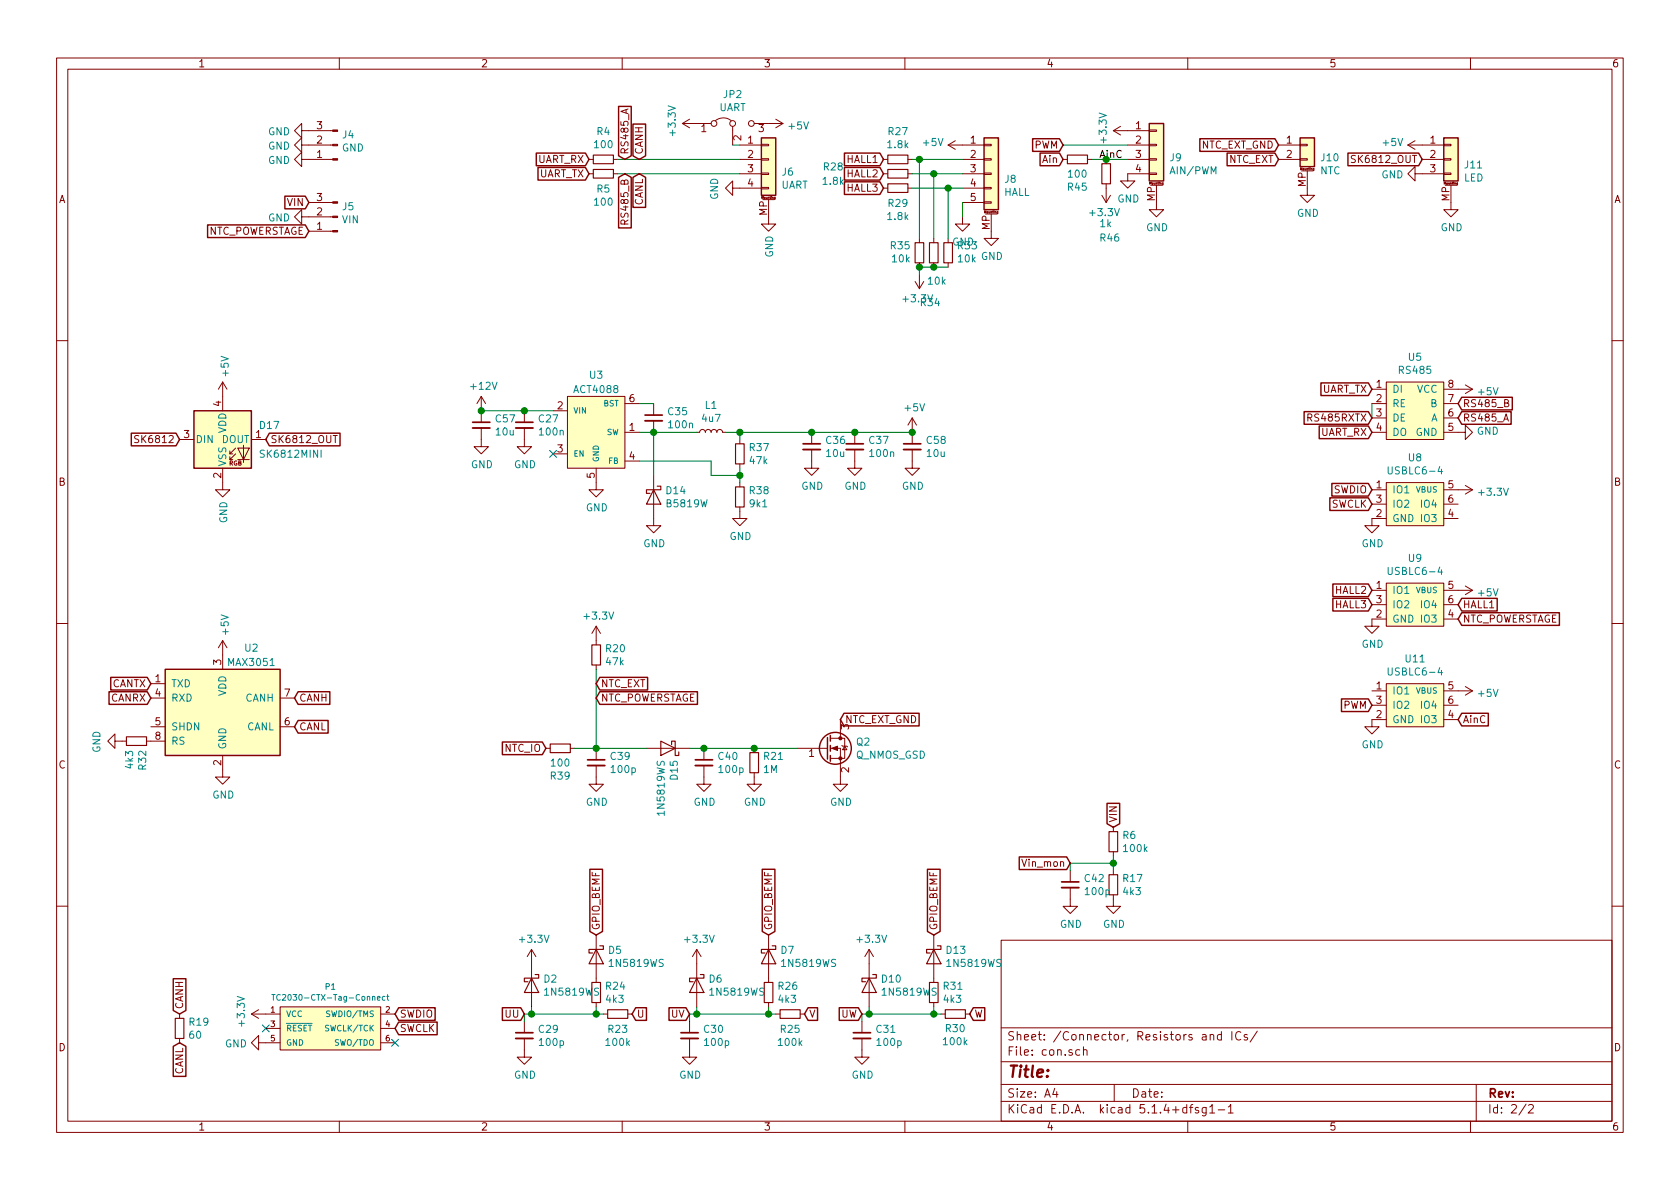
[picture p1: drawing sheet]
<svg xmlns="http://www.w3.org/2000/svg" width="297mm" height="210mm" viewBox="0 0 297 210" stroke-linecap="round" stroke-linejoin="round" font-family="sans-serif">
<g fill="none" stroke="#840000" stroke-width=".18">
<path d="M10 10.3h277v189.9h-277zM12 12.2h273v186.1h-273zM60 10.3v1.9M110 10.3v1.9M160 10.3v1.9M210 10.3v1.9M260 10.3v1.9M53.3 28.2v-1.3l-1.2 1.3 1.2 1.3v-1.3h5.5M53.3 25.6v-1.2l-1.2 1.2 1.2 1.3v-1.3h5.5M53.3 23.1v-1.3l-1.2 1.3 1.2 1.3v-1.3h5.5M53.3 38.3v-1.2l-1.2 1.2 1.2 1.3v-1.3h5.5M54.6 35.8h4.2"/>
<path d="M104.1 28.2h.8M104.1 30.7h.8M108.5 28.2h.7M108.5 30.7h.7M120.6 21.8l1.3 .8M120.6 21.8h5.1M121.9 21.1l-1.3 .7M126.5 21.3a2.26 2.26 0 0 1 2.8 0M129.5 33.3v-1.3l-1.2 1.3 1.2 1.2v-1.2h5.1M129.5 22.3v3.3M130.8 25.6h3.8M130.8 28.2h3.8"/>
<path d="M130.8 30.7h3.8M133.3 21.8h5.1M134.6 33.1h1.3v.3h-1.3zM134.6 30.6h1.3v.3h-1.3zM134.6 25.5h1.3v.3h-1.3zM134.6 28.1h1.3v.2h-1.3zM134.9 35.3h2M135.9 35.3v4.3h1.3l-1.3 1.3-1.3-1.3h1.3M137.1 35.1l-.2-.1 .1-.1h.1v.3h-.2M137.2 21.1l1.2 .7M138.4 21.8l-1.2 .8M156.2 28.2h.8"/>
<path d="M156.2 30.7h.8M156.2 33.3h.8M160.5 28.2h.8M160.5 30.7h.8M160.5 33.3h.8M167.6 25.6l1.3 .8M167.6 25.6h6.4M168.9 24.9l-1.3 .7M170.2 38.3v1.3h1.2l-1.2 1.3-1.3-1.3h1.3M170.2 28.2h3.8M170.2 30.7h3.8M170.2 33.3h3.8"/>
<path d="M170.2 35.8h3.8M174 35.7h1.3v.2h-1.3zM174 33.1h1.3v.3h-1.3zM174 28.1h1.3v.2h-1.3zM174 25.5h1.3v.3h-1.3zM174 30.6h1.3v.3h-1.3zM174.2 37.8h2.1M175.3 37.8v4.4h1.2l-1.2 1.2-1.3-1.2h1.3M176.4 37.4v.4h-.1M176.4 37.4l-.1 .1v.1l.1 .1M188 28.2h.7M192.3 28.2h.7"/>
<path d="M194.8 34.5l.8 1.3M195.6 28.2v.8M195.6 32.5v3.3M196.3 34.5l-.7 1.3M196.8 23.1l1.3 .8M196.8 23.1h6.4M198.1 22.3l-1.3 .8M199.4 25.6h3.8M199.4 28.2h3.8M203.2 30.6h1.3v.3h-1.3zM203.2 28.1h1.3v.2h-1.3zM203.2 23h1.3v.2h-1.3z"/>
<path d="M203.2 25.5h1.3v.3h-1.3zM203.2 30.7h-3.8v1.3h1.3l-1.3 1.3-1.3-1.3h1.3M203.5 32.8h2M204.5 32.8v4.3h1.2l-1.2 1.2-1.3-1.2h1.3M205.6 32.3v.4h-.1M205.6 32.4h-.1v.2h.1M226.1 25.6h3.8M226.1 28.2h3.8M229.9 28.1h1.2v.2h-1.2zM229.9 25.5h1.2v.3h-1.2zM230.1 30.2h2.1M231.1 30.2v4.3h1.3l-1.3 1.3-1.2-1.3h1.2"/>
<path d="M232.3 30h-.2l.1-.2h.1v.3l-.1 .1M239.6 27.6l-.4-.1-.2 .1v.4l.5 .2 .1 .3-.2 .2h-.5M248.9 25.6h6.4M248.9 25.6l1.3 .8M250.2 30.7v-1.2l-1.3 1.2 1.3 1.3v-1.3h5.1M250.2 24.9l-1.3 .7M251.5 28.2h3.8M255.3 30.6h1.2v.3h-1.2zM255.3 25.5h1.2v.3h-1.2zM255.3 28.1h1.2v.2h-1.2zM255.5 32.8h2.1M256.5 32.8v4.3h1.3l-1.3 1.2-1.2-1.2h1.2"/>
<path d="M257.7 32.3v.4h-.1M257.7 32.4h-.2l.1 .2h.1M54.6 40.9h4.2M161.8 49.8l.8 1.2M162.6 42.2v.7M162.6 46.5v.7M162.6 48.5v2.5M163.3 49.8l-.7 1.2M165.1 42.2v.7M165.1 46.5v.7M167.6 42.2v.7M167.6 46.5v.7"/>
<path d="M10 60.2h2M24.5 77.1l-.5-.1-.1 .1v.4l.5 .2 .1 .3-.2 .3-.5-.1M31.7 77.7h2.6M39.4 67.6l-.8 1.2M39.4 67.6v5M39.4 67.6l.7 1.2M41.7 79.2l-1.1 1.1v-.5M42 79.2h2.1l-1 2.1zM43.1 78.7v3.1M44.4 77.7h2.6M58.9 77h.7M85.1 75.7v3.3h1.3l-1.3 1.3-1.3-1.3h1.3"/>
<path d="M85.1 70.1l-.8 1.3M85.1 70.1v4.6M85.1 70.1l.8 1.3M92.7 75.7v3.3h1.3l-1.3 1.3-1.3-1.3h1.3M92.7 72.6v2.1M97.8 72.6h2.5M100.3 70.1h10.2v12.7h-10.2zM110.5 76.4h2.5M110.5 71.4h2.5M115.6 71.4v2M115.6 74.4v2M123.2 76.4h.5l.1-.3 .3-.2 .4 .2 .2 .3 .1-.3 .3-.2 .5 .2 .1 .3 .2-.3 .2-.2 .5 .2 .1 .3 .2-.3 .3-.2 .4 .2 .2 .3h.5"/>
<path d="M130.8 77.7v.8M143.5 79.5v3.3h1.3l-1.3 1.3-1.3-1.3h1.3M143.5 76.4v2.1M151.1 79.5v3.3h1.3l-1.3 1.3-1.2-1.3h1.2M151.1 76.4v2.1M161.3 79.5v3.3h1.3l-1.3 1.3-1.3-1.3h1.3M161.3 73.9l-.8 1.3M161.3 73.9v4.6M161.3 73.9l.8 1.3M242.6 68.8h2.5M242.6 76.4h2.5M242.6 71.4h2.5"/>
<path d="M242.6 73.9h2.5M245.1 67.6h10.2v10.1h-10.2zM255.3 76.4h3.8v-1.2l1.2 1.2-1.2 1.3v-1.3M255.3 68.8h5M255.3 71.4h2.5M255.3 73.9h2.5M259.1 68.1l1.2 .7M260.3 68.8l-1.2 .8M266 71.3l.6-.1 .1-.2-.1-.2-.6-.1v1.2h.5l.3-.2v-.2l-.3-.2M285 60.2h2M39.4 82.8v3.8h1.2l-1.2 1.3-1.3-1.3h1.3M40.6 80.3h.5"/>
<path d="M41.7 80.3l-1.1 1v-.5M42 81.3h2.1M97.8 80.3h2.5M105.4 82.8v3.8h1.3l-1.3 1.3-1.3-1.3h1.3M110.5 81.5h2.5M115.6 84.1v8.9h1.2l-1.2 1.2-1.3-1.2h1.3M130.8 89.7v2h1.3l-1.3 1.3-1.3-1.3h1.3M130.8 82v.8M130.8 85.3v.8M242.6 86.6h2.5M242.6 89.1h2.5M245.1 85.3h10.2v7.7h-10.2z"/>
<path d="M245.1 91.7h-2.5v1.3h1.2l-1.2 1.2-1.3-1.2h1.3M255.3 86.6h5M255.3 91.7h2.5M255.3 89.1h2.5M259.1 85.8l1.2 .8M260.3 86.6l-1.2 .8M10 110.3h2M39.4 113.3v5.1M39.4 113.3l-.8 1.2M39.4 113.3l.7 1.2M105.4 110.7l-.8 1.3M105.4 110.7v3.3"/>
<path d="M105.4 117.6v.8M105.4 110.7l.8 1.3M242.6 104.4h2.5M242.6 106.9h2.5M245.1 103.1h10.2v7.6h-10.2zM245.1 109.5h-2.5v1.2h1.2l-1.2 1.3-1.3-1.3h1.3M255.3 104.4h5M255.3 109.5h2.5M255.3 106.9h2.5M259.1 103.6l1.2 .8M260.3 104.4l-1.2 .8M285 110.3h2"/>
<path d="M20.3 131.1v-1.3l-1.3 1.3 1.3 1.2v-1.2h2.1M25.9 131.1h3.3M26.7 120.9h2.5M26.7 123.4h2.5M26.7 128.5h2.5M39.4 133.6v3.8h1.2l-1.2 1.3-1.3-1.3h1.3M49.5 123.4h2.6M49.5 128.5h2.6M96.5 132.3h.8M100.8 132.3h.8M105.4 135.4v3.3h1.3l-1.3 1.2-1.3-1.2h1.3M105.4 132.3v2.1"/>
<path d="M114.3 132.3h7.6M124.5 135.4v3.3h1.2l-1.2 1.2-1.3-1.2h1.3M124.5 132.3v2.1M133.3 136.6v2.1h1.3l-1.3 1.2-1.2-1.2h1.2M133.3 132.3v.8M141 132.3h5M146.1 132.3h.2M146.8 132.3h1.8v6.4h1.3l-1.3 1.2-1.3-1.2h1.3M146.8 130.6h1.8M148.6 130.6h.8v3.5h-2.6M148.6 127.2v3.4M148.8 131.8l.2 .1h.7l.2 .2"/>
<path d="M149.4 131.9l.3 .7h-.7zM242.6 122.2h2.5M242.6 124.7h2.5M245.1 120.9h10.2v7.6h-10.2zM245.1 127.2h-2.5v1.3h1.2l-1.2 1.3-1.3-1.3h1.3M255.3 122.2h5M255.3 127.2h2.5M255.3 124.7h2.5M259.1 121.4l1.2 .8M260.3 122.2l-1.2 .7M189.2 157v3.3h1.3l-1.3 1.2-1.2-1.2h1.2M189.2 153.9v2.1"/>
<path d="M196.8 158.2v2.1h1.3l-1.3 1.2-1.2-1.2h1.2M196.8 146.3v.8M196.8 150.6v.8M196.8 153.9v.8M10 160.2h2M31.7 179.3v.8M44.4 179.3l1.3 .8M44.4 179.3h5.1M45.7 178.6l-1.3 .7M49.5 178h17.8v7.7h-17.8zM67.3 179.3h2.5M94 167.9v10.1"/>
<path d="M94 167.9l-.8 1.3M94 167.9l.7 1.3M105.4 165.3v8.4M105.4 177.3v.7M106.7 179.3h.7M111 179.3h.8M123.2 167.9v10.1M123.2 167.9l-.8 1.3M123.2 167.9l.8 1.3M135.9 165.3v8.4M135.9 177.3v.7M137.2 179.3h.7"/>
<path d="M141.5 179.3h.7M153.7 167.9v10.1M153.7 167.9l-.8 1.3M153.7 167.9l.7 1.3M165.1 165.3v8.4M165.1 177.3v.7M166.4 179.3h.7M170.7 179.3h.7M177 166.3h108v32h-108zM285 160.2h2M31.7 183.6v.8M45.7 184.4v-1.3l-1.3 1.3 1.3 1.3v-1.3h3.8"/>
<path d="M47 181.9h2.5M60 198.3v1.9M67.3 181.9h2.5M67.3 184.4h2.5M92.7 183.6v3.3h1.3l-1.3 1.3-1.3-1.3h1.3M92.7 180.6v2M110 198.3v1.9M121.9 183.6v3.3h1.3l-1.3 1.3-1.3-1.3h1.3M121.9 180.6v2M152.4 183.6v3.3h1.3l-1.3 1.3-1.3-1.3h1.3M152.4 180.6v2M160 198.3v1.9"/>
<path d="M177 194.8h108M177 191.8h108M177 187.8h108M177 181.8h108M186.5 192.5l-.4 1h1M186.8 193v1M190.9 185.7l-.4-.1-.3 .3 .1 .6 .2 .1 .4-.1M191.6 185.7a.37 .37 0 0 1 .6 .1v.8M191.6 185.1v1.5M197 191.8v3M210 198.3v1.9M210.3 195.8h.6"/>
<path d="M210.9 195.3l-.4 .2v1.3M211.9 195.9l-.4-.1-.2 .2 .1 .3 .5 .1v.3h-.6M213.3 195.8v1.2l-.3 .3h-.4M213.3 195.9l-.5-.1-.3 .3 .1 .6 .2 .1 .5-.1M213.9 195.8l.4-.5v1.5M213.9 196.8h.9M214 183.1l.2-.2 .3 .1 .1 .9M214 182.9v1M215.4 196.3h1.1M216 183l-.5-.1-.3 .3 .1 .6 .2 .1 .5-.1M216 182.4v1.5M217.2 195.8l.4-.5v1.5"/>
<path d="M217.2 196.8h.8M217.8 182.4v1.5M219.4 182.6a.59 .59 0 0 0-.8 0 .59 .59 0 0 0-.1 .7 .56 .56 0 0 0 .3 .5 .56 .56 0 0 0 .6 0M220.5 183l-.3-.1-.2 .2v.3l.5 .1v.3h-.5M222.3 182.3l-1.3 2M260 198.3v1.9M261 191.8v6.5M269.8 195.2l-1.2 2M270.3 195.5l.2-.2h.3l.3 .5-.9 1h.9"/>
<circle cx="126.2" cy="21.8" r=".51"/>
<circle cx="129.5" cy="21.8" r=".51"/>
<circle cx="132.8" cy="21.8" r=".51"/>
</g>
<g fill="none" stroke="#840000" stroke-width=".2">
<path d="M104.9 27.4h3.6v1.6h-3.6zM104.9 30h3.6v1.5h-3.6zM157 32.5h3.5v1.5h-3.5zM157 27.4h3.5v1.6h-3.5zM157 30h3.5v1.5h-3.5zM188.7 27.4h3.6v1.6h-3.6zM194.8 29h1.5v3.5h-1.5zM161.8 42.9h1.5v3.6h-1.5zM164.3 42.9h1.6v3.6h-1.6zM166.9 42.9h1.5v3.6h-1.5zM130 78.5h1.6v3.5h-1.6zM115.6 86.6l1.2 2.5h-2.5z"/>
<path d="M116.2 86h.6v.6h-2.5v.6h.6M130 86.1h1.6v3.6h-1.6zM104.6 114h1.6v3.6h-1.6zM22.4 130.3h3.5v1.5h-3.5zM97.3 131.6h3.5v1.5h-3.5zM116.8 131.1l2.6 1.2-2.6 1.3zM118.7 131.7v-.6h.7v2.5h.6v-.6M132.6 133.1h1.5v3.5h-1.5zM196.1 154.7h1.5v3.5h-1.5zM196.1 147.1h1.5v3.5h-1.5zM94 173l1.2 2.5h-2.5zM94.6 172.3h.6v.7h-2.5v.6h.6"/>
<path d="M104.6 173.7h1.6v3.6h-1.6zM105.4 167.9l1.3 2.5h-2.6zM106 167.3h.7v.6h-2.6v.6h.7M107.4 178.6h3.6v1.5h-3.6zM123.2 173l1.3 2.5h-2.6zM123.8 172.3h.7v.7h-2.6v.6h.7M135.1 173.7h1.6v3.6h-1.6zM135.9 167.9l1.3 2.5h-2.6zM136.5 167.3h.7v.6h-2.6v.6h.7M137.9 178.6h3.6v1.5h-3.6zM153.7 173l1.2 2.5h-2.5zM154.3 172.3h.6v.7h-2.5v.6h.6"/>
<path d="M164.3 173.7h1.6v3.6h-1.6zM165.1 167.9l1.3 2.5h-2.6zM165.7 167.3h.7v.6h-2.6v.6h.7M167.1 178.6h3.6v1.5h-3.6zM31 180.1h1.5v3.5h-1.5z"/>
</g>
<path d="M83.6 75.7h3M91.2 75.7h3M114 74.4h3.1M142 79.5h3M149.6 79.5h3.1M159.8 79.5h3M103.9 135.4h3M122.9 135.4h3.1M187.7 157h3.1M91.2 183.6h3M120.4 183.6h3M150.9 183.6h3" fill="none" stroke="#840000" stroke-width=".33"/>
<path d="M83.6 74.7h3M91.2 74.7h3M114 73.4h3.1M142 78.5h3M149.6 78.5h3.1M159.8 78.5h3M103.9 134.4h3M122.9 134.4h3.1M187.7 156h3.1M91.2 182.6h3M120.4 182.6h3M150.9 182.6h3" fill="none" stroke="#840000" stroke-width=".3"/>
<g fill="#ffffc2" stroke="#ffffc2" stroke-width=".18">
<path d="M49.5 178h17.8v7.7h-17.8z"/>
<path d="M34.3 72.6h10.1v10.2h-10.1z"/>
<path d="M203.2 21.8h2.5v10.2h-2.5z"/>
<path d="M100.3 70.1h10.2v12.7h-10.2z"/>
<path d="M29.2 118.4h20.3v15.2h-20.3z"/>
<path d="M245.1 85.3h10.2v7.7h-10.2z"/>
<path d="M245.1 120.9h10.2v7.6h-10.2z"/>
<path d="M245.1 103.1h10.2v7.6h-10.2z"/>
<path d="M245.1 67.6h10.2v10.1h-10.2z"/>
<path d="M229.9 24.4h2.5v5.1h-2.5z"/>
<path d="M134.6 24.4h2.6v10.1h-2.6z"/>
<path d="M174 24.4h2.5v12.7h-2.5z"/>
<path d="M255.3 24.4h2.5v7.6h-2.5z"/>
</g>
<path d="M254.6 82.5l-.3 .9h.7M254.6 118.1l-.3 .8h.7M254.6 100.3l-.3 .9h.7M48.1 175.9h.5M48.3 175.9v1M49.6 175.9a.46 .46 0 0 0-.7 .5 .46 .46 0 0 0 .7 .4M66.7 176.5l.5-.1v-.2h-.3l-.2 .1 .1 .5h.4M68.1 176.2h-.3l-.2 .2 .1 .4h.4M68.4 176.2h.4M68.5 175.9v.8l.3 .2" fill="none" stroke="#008484" stroke-width=".18"/>
<g fill="none" stroke="#840000" stroke-width=".25">
<path d="M109.4 18.8h2.2v8.8l-1.1 .6-1.1-.6zM36.7 39.8h17.3l.6 1.1-.6 1.1h-17.3zM50.4 34.7h3.6l.6 1.1-.6 1.1h-3.6zM94.8 27.1h8.7l.6 1.1-.6 1.1h-8.7zM95.1 29.6h8.4l.6 1.1-.6 1.1h-8.4zM109.4 31.4l1.1-.7 1.1 .7v8.9h-2.2zM111.9 31.4l1.1-.7 1.1 .7v5.3h-2.2zM111.9 21.9h2.2v5.7l-1.1 .6-1.1-.6zM134.6 24.4h2.6v10.1h-2.6zM149.3 32.2h6.3l.6 1.1-.6 1.1h-6.3zM149.3 29.6h6.3l.6 1.1-.6 1.1h-6.3zM149.3 27.1h6.3l.6 1.1-.6 1.1h-6.3z"/>
<path d="M174 24.4h2.5v12.7h-2.5zM182.6 24.5h4.7l.7 1.1-.7 1.2h-4.7zM183.9 27.1h3.4l.7 1.1-.7 1.1h-3.4zM203.2 21.8h2.5v10.2h-2.5zM212.1 24.5h13.3l.7 1.1-.7 1.2h-13.3zM217 27.1h8.4l.7 1.1-.7 1.1h-8.4zM229.9 24.4h2.5v5.1h-2.5zM238.3 27.1h12.5l.7 1.1-.7 1.1h-12.5zM255.3 24.4h2.5v7.6h-2.5zM23.2 76.6h7.9l.6 1.1-.6 1.1h-7.9zM34.3 72.6h10.1v10.2h-10.1zM47.6 76.6h12.5v2.2h-12.5l-.6-1.1z"/>
<path d="M230.6 72.8h11.3l.7 1.1-.7 1.1h-11.3zM233.2 75.3h8.7l.7 1.1-.7 1.2h-8.7zM233.6 67.7h8.3l.7 1.1-.7 1.1h-8.3zM258.4 72.8h8.8v2.2h-8.8l-.6-1.1zM258.4 70.3h9v2.2h-9l-.6-1.1zM235.1 88h6.8l.7 1.1-.7 1.2h-6.8zM235.5 85.5h6.4l.7 1.1-.7 1.1h-6.4zM19.6 119.8h6.4l.7 1.1-.7 1.1h-6.4zM29.2 118.4h20.3v15.2h-20.3zM106 119.8h8.5v2.2h-8.5l-.6-1.1zM235.7 103.3h6.2l.7 1.1-.7 1.1h-6.2zM235.7 105.8h6.2l.7 1.1-.7 1.1h-6.2z"/>
<path d="M258.4 105.8h6.3v2.2h-6.3l-.6-1.1zM258.4 108.4h17.3v2.2h-17.3l-.6-1.1zM19.3 122.3h6.7l.7 1.1-.7 1.2h-6.7zM52.7 122.3h5.6v2.3h-5.6l-.6-1.2zM52.7 127.4h5.3v2.2h-5.3l-.6-1.1zM88.8 131.2h7.1l.6 1.1-.6 1.1h-7.1zM106 122.3h17.3v2.3h-17.3l-.6-1.2zM146.3 130.4v3.8M146.8 130v1.1M146.8 131.8v1M146.8 133.6v1M149.2 126.1h13.3v2.3h-13.3l-.6-1.2z"/>
<path d="M237.2 123.6h4.7l.7 1.1-.7 1.1h-4.7zM258.4 126.1h4.7v2.3h-4.7l-.6-1.2zM104.3 153.7h2.2v11l-1.1 .6-1.1-.6zM134.8 153.7h2.2v11l-1.1 .6-1.1-.6zM164 153.7h2.2v11l-1.1 .6-1.1-.6zM180.2 151.5h8.4l.6 1.1-.6 1.2h-8.4zM195.7 142.1h2.3v3.6l-1.2 .6-1.1-.6zM30.6 173.1h2.3v5.6l-1.2 .6-1.1-.6zM70.5 178.2h6.4v2.2h-6.4l-.7-1.1zM88.8 178.2h3.3l.6 1.1-.6 1.1h-3.3zM112.4 178.2h1.9v2.2h-1.9l-.6-1.1zM118.3 178.2h3l.6 1.1-.6 1.1h-3z"/>
<path d="M142.9 178.2h1.7v2.2h-1.7l-.7-1.1zM148.4 178.2h3.4l.6 1.1-.6 1.1h-3.4zM172.1 178.2h2v2.2h-2l-.7-1.1zM30.6 185l1.1-.6 1.2 .6v5.3h-2.3zM70.5 180.7h6.8v2.3h-6.8l-.7-1.1z"/>
<circle cx="147.7" cy="132.3" r="2.82"/>
</g>
<g fill="#840000" stroke="#840000" stroke-width=".18">
<path d="M147.1 132.3l1-.4v.8z"/>
<path d="M58.8 23h.9v.2h-.9z"/>
<path d="M58.8 25.5h.9v.3h-.9z"/>
<path d="M58.8 28.1h.9v.2h-.9z"/>
<path d="M58.8 35.7h.9v.2h-.9z"/>
<path d="M58.8 38.2h.9v.3h-.9z"/>
<path d="M58.8 40.8h.9v.2h-.9z"/>
<circle cx="148.6" cy="134.1" r=".28"/>
<circle cx="148.6" cy="130.6" r=".28"/>
</g>
<g fill="none" stroke="#008400" stroke-width=".18">
<path d="M109.2 28.2h21.6M109.2 30.7h21.6M129.5 25.6h1.3M161.3 28.2h8.9M161.3 33.3h8.9M161.3 30.7h8.9M162.6 28.2v14M165.1 30.7v11.5M167.6 33.3v8.9M170.2 35.8v2.5M188 25.6h11.4M193 28.2h6.4"/>
<path d="M167.6 47.2h-5v1.3M85.1 72.6h12.7M113 76.4h10.2M113 71.4h2.6M115.6 76.4v7.7M128.3 76.4h33M130.8 76.4v1.3M242.6 71.4v2.5M113 81.5h12.7v2.6h5.1M130.8 82.8v2.5M105.4 118.4v13.9M101.6 132.3h12.7"/>
<path d="M121.9 132.3h19.1M196.8 151.4v2.5M196.8 152.6h-7.6v1.3M94 178v1.3M105.4 178v1.3M106.7 179.3h-14v1.3M123.2 178v1.3M135.9 178v1.3M137.2 179.3h-15.3v1.3M153.7 178v1.3M165.1 178v1.3M166.4 179.3h-14v1.3"/>
</g>
<g fill="#008400" stroke="#008400" stroke-width=".25">
<circle cx="161.3" cy="76.4" r=".51"/>
<circle cx="162.6" cy="47.2" r=".51"/>
<circle cx="85.1" cy="72.6" r=".51"/>
<circle cx="196.9" cy="152.6" r=".51"/>
<circle cx="165.1" cy="47.2" r=".51"/>
<circle cx="105.4" cy="179.3" r=".51"/>
<circle cx="195.6" cy="28.2" r=".51"/>
<circle cx="162.6" cy="28.2" r=".51"/>
<circle cx="165.1" cy="30.7" r=".51"/>
<circle cx="167.6" cy="33.3" r=".51"/>
<circle cx="105.4" cy="132.3" r=".51"/>
<circle cx="124.5" cy="132.3" r=".51"/>
<circle cx="133.4" cy="132.3" r=".51"/>
<circle cx="94" cy="179.3" r=".51"/>
<circle cx="151.1" cy="76.4" r=".51"/>
<circle cx="92.7" cy="72.6" r=".51"/>
<circle cx="143.5" cy="76.4" r=".51"/>
<circle cx="130.8" cy="76.4" r=".51"/>
<circle cx="130.8" cy="84.1" r=".51"/>
<circle cx="115.6" cy="76.4" r=".51"/>
<circle cx="165.1" cy="179.3" r=".51"/>
<circle cx="153.7" cy="179.3" r=".51"/>
<circle cx="135.9" cy="179.3" r=".51"/>
<circle cx="123.2" cy="179.3" r=".51"/>
</g>
<path d="M97.2 79.6l1.2 1.3M98.4 79.6l-1.2 1.3M46.4 181.2l1.2 1.3M47.6 181.2l-1.2 1.3M69.2 183.8l1.3 1.2M70.5 183.8l-1.3 1.2" fill="none" stroke="#000084" stroke-width=".18"/>
<text font-size="2.8" fill="#840000" x="178" y="190.5">Title:</text>
<g font-size="2.1" fill="#840000">
<text x="178" y="184">Sheet: /Connector, Resistors and ICs/</text>
<text x="178" y="186.7">File: con.sch</text>
<text x="178" y="196.9">KiCad E.D.A. kicad 5.1.4+dfsg1-1</text>
<text x="178" y="194.1">Size: A4</text>
<text x="200" y="194.1">Date:</text>
<text x="263" y="194.1">Rev:</text>
<text x="263" y="196.9">Id: 2/2</text>
</g>
<g font-size="1.8" fill="#840000">
<text x="35" y="11.9">1</text>
<text x="85" y="11.9">2</text>
<text x="135" y="11.9">3</text>
<text x="185" y="11.9">4</text>
<text x="235" y="11.9">5</text>
<text x="285" y="11.9">6</text>
<text x="56" y="22.9">3</text>
<text x="124" y="23.4">1</text>
<text x="134.1" y="23.4">3</text>
<text x="200.8" y="22.9">1</text>
<text x="56" y="27.9">1</text>
<text x="56" y="25.4">2</text>
<text x="95" y="28.8">UART_RX</text>
<text x="111.1" y="27.4" transform="rotate(-90 111.1 27.4)">RS485_A</text>
<text x="113.7" y="27.4" transform="rotate(-90 113.7 27.4)">CANH</text>
<text x="131.1" y="24.9" transform="rotate(-90 131.1 24.9)">2</text>
<text x="132.2" y="25.4">1</text>
<text x="132.2" y="27.9">2</text>
<text x="149.7" y="28.8">HALL1</text>
<text x="171.6" y="25.4">1</text>
<text x="171.6" y="27.9">2</text>
<text x="182.9" y="26.3">PWM</text>
<text x="184.3" y="28.8">Ain</text>
<text x="200.8" y="25.4">2</text>
<text x="200.8" y="27.9">3</text>
<text x="212.3" y="26.3">NTC_EXT_GND</text>
<text x="217.2" y="28.8">NTC_EXT</text>
<text x="227.5" y="25.4">1</text>
<text x="227.5" y="27.9">2</text>
<text x="239.6" y="28.8">SK6812_OUT</text>
<text x="252.9" y="25.4">1</text>
<text x="252.9" y="27.9">2</text>
<text x="10.4" y="35.9">A</text>
<text x="56" y="35.6">3</text>
<text x="95.2" y="31.4">UART_TX</text>
<text x="132.2" y="30.5">3</text>
<text x="132.2" y="33">4</text>
<text x="149.7" y="33.9">HALL3</text>
<text x="149.7" y="31.4">HALL2</text>
<text x="171.6" y="30.5">3</text>
<text x="171.6" y="33">4</text>
<text x="171.6" y="35.6">5</text>
<text x="200.8" y="30.5">4</text>
<text x="204.2" y="35.6" transform="rotate(-90 204.2 35.6)">MP</text>
<text x="230.9" y="33.1" transform="rotate(-90 230.9 33.1)">MP</text>
<text x="252.9" y="30.5">3</text>
<text x="256.3" y="35.6" transform="rotate(-90 256.3 35.6)">MP</text>
<text x="285.4" y="35.9">A</text>
<text x="36.4" y="41.5">NTC_POWERSTAGE</text>
<text x="50.9" y="36.4">VIN</text>
<text x="56" y="40.6">1</text>
<text x="56" y="38.1">2</text>
<text x="111.1" y="39.2" transform="rotate(-90 111.1 39.2)">RS485_B</text>
<text x="113.7" y="36.4" transform="rotate(-90 113.7 36.4)">CANL</text>
<text x="135.6" y="38.1" transform="rotate(-90 135.6 38.1)">MP</text>
<text x="175" y="40.7" transform="rotate(-90 175 40.7)">MP</text>
<text x="39.1" y="71.9" transform="rotate(-90 39.1 71.9)">4</text>
<text x="111.3" y="71.1">6</text>
<text x="233.6" y="69.5">UART_TX</text>
<text x="243.4" y="68.6">1</text>
<text x="243.4" y="71.1">2</text>
<text x="256.1" y="71.1">7</text>
<text x="256.1" y="68.6">8</text>
<text x="32.5" y="77.5">3</text>
<text x="45.2" y="77.5">1</text>
<text x="98.6" y="72.4">2</text>
<text x="111.3" y="76.2">1</text>
<text x="231.6" y="74.5">RS485RXTX</text>
<text x="233.4" y="77.1">UART_RX</text>
<text x="243.4" y="73.7">3</text>
<text x="243.4" y="76.2">4</text>
<text x="256.1" y="76.2">5</text>
<text x="256.1" y="73.7">6</text>
<text x="258.6" y="74.5">RS485_A</text>
<text x="258.6" y="72">RS485_B</text>
<text x="24.6" y="78.4">SK6812</text>
<text x="47.8" y="78.4">SK6812_OUT</text>
<text x="98.6" y="80">3</text>
<text x="111.3" y="81.3">4</text>
<text x="10.4" y="85.9">B</text>
<text x="39.1" y="84.6" transform="rotate(-90 39.1 84.6)">2</text>
<text x="105.2" y="84.6" transform="rotate(-90 105.2 84.6)">5</text>
<text x="235.3" y="89.8">SWCLK</text>
<text x="235.8" y="87.2">SWDIO</text>
<text x="243.4" y="86.4">1</text>
<text x="243.4" y="88.9">3</text>
<text x="256.1" y="86.4">5</text>
<text x="256.1" y="88.9">6</text>
<text x="285.4" y="85.9">B</text>
<text x="243.4" y="91.4">2</text>
<text x="256.1" y="91.4">4</text>
<text x="236.1" y="105">HALL2</text>
<text x="236.1" y="107.6">HALL3</text>
<text x="243.4" y="104.1">1</text>
<text x="243.4" y="106.7">3</text>
<text x="256.1" y="104.1">5</text>
<text x="256.1" y="106.7">6</text>
<text x="258.6" y="107.6">HALL1</text>
<text x="243.4" y="109.2">2</text>
<text x="256.1" y="109.2">4</text>
<text x="258.6" y="110.1">NTC_POWERSTAGE</text>
<text x="39.1" y="117.6" transform="rotate(-90 39.1 117.6)">3</text>
<text x="19.6" y="124.1">CANRX</text>
<text x="19.8" y="121.5">CANTX</text>
<text x="27.5" y="120.6">1</text>
<text x="27.5" y="123.2">4</text>
<text x="50.3" y="123.2">7</text>
<text x="52.9" y="124.1">CANH</text>
<text x="106.2" y="124.1">NTC_POWERSTAGE</text>
<text x="106.2" y="121.5">NTC_EXT</text>
<text x="237.5" y="125.3">PWM</text>
<text x="243.4" y="121.9">1</text>
<text x="243.4" y="124.5">3</text>
<text x="256.1" y="121.9">5</text>
<text x="256.1" y="124.5">6</text>
<text x="27.5" y="128.3">5</text>
<text x="27.5" y="130.8">8</text>
<text x="50.3" y="128.3">6</text>
<text x="52.9" y="129.2">CANL</text>
<text x="149.4" y="127.9">NTC_EXT_GND</text>
<text x="150.1" y="129" transform="rotate(-90 150.1 129)">3</text>
<text x="243.4" y="127">2</text>
<text x="256.1" y="127">4</text>
<text x="258.6" y="127.9">AinC</text>
<text x="10.4" y="135.9">C</text>
<text x="39.1" y="135.4" transform="rotate(-90 39.1 135.4)">2</text>
<text x="89.3" y="133">NTC_IO</text>
<text x="143" y="133.9">1</text>
<text x="150.1" y="136.6" transform="rotate(-90 150.1 136.6)">2</text>
<text x="285.4" y="135.9">C</text>
<text x="197.5" y="145.5" transform="rotate(-90 197.5 145.5)">VIN</text>
<text x="181" y="153.3">Vin_mon</text>
<text x="106" y="164.6" transform="rotate(-90 106 164.6)">GPIO_BEMF</text>
<text x="136.5" y="164.6" transform="rotate(-90 136.5 164.6)">GPIO_BEMF</text>
<text x="165.7" y="164.6" transform="rotate(-90 165.7 164.6)">GPIO_BEMF</text>
<text x="32.4" y="178.5" transform="rotate(-90 32.4 178.5)">CANH</text>
<text x="70.6" y="180">SWDIO</text>
<text x="89.4" y="180">UU</text>
<text x="112.5" y="180">U</text>
<text x="118.7" y="180">UV</text>
<text x="143" y="180">V</text>
<text x="148.7" y="180">UW</text>
<text x="172.2" y="180">W</text>
<text x="10.4" y="185.9">D</text>
<text x="70.6" y="182.5">SWCLK</text>
<text x="285.4" y="185.9">D</text>
<text x="32.4" y="190.1" transform="rotate(-90 32.4 190.1)">CANL</text>
<text x="35" y="199.9">1</text>
<text x="85" y="199.9">2</text>
<text x="135" y="199.9">3</text>
<text x="185" y="199.9">4</text>
<text x="235" y="199.9">5</text>
<text x="285" y="199.9">6</text>
</g>
<g font-size="1.8" fill="#008484">
<text x="128" y="17.3">JP2</text>
<text x="47.4" y="23.9">GND</text>
<text x="105.6" y="23.9">R4</text>
<text x="119.5" y="23.8" transform="rotate(-90 119.5 23.8)">+3.3V</text>
<text x="127.1" y="19.7">UART</text>
<text x="139.5" y="22.9">+5V</text>
<text x="157.1" y="23.9">R27</text>
<text x="47.4" y="29">GND</text>
<text x="47.4" y="26.5">GND</text>
<text x="60.5" y="26.8">GND</text>
<text x="60.6" y="24.5">J4</text>
<text x="105.2" y="26.2">100</text>
<text x="157" y="26.2">1.8k</text>
<text x="163.3" y="25.8">+5V</text>
<text x="195.7" y="25.1" transform="rotate(-90 195.7 25.1)">+3.3V</text>
<text x="206.9" y="28.5">J9</text>
<text x="233.7" y="28.5">J10</text>
<text x="244.6" y="25.8">+5V</text>
<text x="259.1" y="29.8">J11</text>
<text x="105.6" y="34.1">R5</text>
<text x="127" y="35.4" transform="rotate(-90 127 35.4)">GND</text>
<text x="138.1" y="33.4">UART</text>
<text x="138.3" y="31.1">J6</text>
<text x="145.6" y="32.7">1.8k</text>
<text x="145.7" y="30.1">R28</text>
<text x="177.4" y="34.6">HALL</text>
<text x="177.7" y="32.3">J8</text>
<text x="188.8" y="33.7">R45</text>
<text x="189" y="31.4">100</text>
<text x="197.6" y="35.8">GND</text>
<text x="207.1" y="30.8">AIN/PWM</text>
<text x="233.4" y="30.8">NTC</text>
<text x="244.2" y="31.5">GND</text>
<text x="258.8" y="32.1">LED</text>
<text x="47.4" y="39.2">GND</text>
<text x="60.5" y="39.5">VIN</text>
<text x="60.6" y="37.2">J5</text>
<text x="105.2" y="36.4">100</text>
<text x="157" y="38.9">1.8k</text>
<text x="157.1" y="36.6">R29</text>
<text x="192.9" y="38.2">+3.3V</text>
<text x="194.5" y="40.2">1k</text>
<text x="202.6" y="40.9">GND</text>
<text x="229.3" y="38.3">GND</text>
<text x="254.7" y="40.9">GND</text>
<text x="136.7" y="45.6" transform="rotate(-90 136.7 45.6)">GND</text>
<text x="157.5" y="44.1">R35</text>
<text x="157.8" y="46.4">10k</text>
<text x="168.4" y="43.4">GND</text>
<text x="169.4" y="44.1">R33</text>
<text x="169.5" y="46.4">10k GND</text>
<text x="194.6" y="42.7">R46</text>
<text x="159.8" y="53.5">+3.3V</text>
<text x="164.2" y="50.3">10k</text>
<text x="162.8" y="54.1">R34</text>
<text x="249.1" y="63.8">U5</text>
<text x="40.4" y="66.4" transform="rotate(-90 40.4 66.4)">+5V</text>
<text x="83.4" y="68.9">+12V</text>
<text x="101.6" y="69.5">ACT4088</text>
<text x="104.3" y="67">U3</text>
<text x="246.1" y="69.5">DI</text>
<text x="247.5" y="66.1">RS485</text>
<text x="250.5" y="69.5">VCC</text>
<text x="261.5" y="69.9">+5V</text>
<text x="40" y="76.6" transform="rotate(-90 40 76.6)">VDD</text>
<text x="46" y="75.9">D17</text>
<text x="87.7" y="74.7">C57</text>
<text x="87.8" y="77">10u</text>
<text x="95.3" y="74.7">C27</text>
<text x="95.5" y="77">100n</text>
<text x="118.2" y="73.4">C35</text>
<text x="118.4" y="75.7">100n</text>
<text x="124.2" y="74.6">4u7</text>
<text x="124.7" y="72.3">L1</text>
<text x="160.1" y="72.7">+5V</text>
<text x="246.1" y="72">RE</text>
<text x="246.1" y="74.5">DE</text>
<text x="246.1" y="77.1">DO</text>
<text x="250.3" y="77.1">GND</text>
<text x="253" y="74.5">A</text>
<text x="253" y="72">B</text>
<text x="261.1" y="76.9">GND</text>
<text x="34.5" y="78.4">DIN</text>
<text x="39.2" y="78.4">DOUT</text>
<text x="40" y="82.5" transform="rotate(-90 40 82.5)">VSS</text>
<text x="46.4" y="80.9">SK6812MINI</text>
<text x="83.3" y="82.8">GND</text>
<text x="90.9" y="82.8">GND</text>
<text x="132.6" y="79.8">R37</text>
<text x="132.6" y="82.1">47k</text>
<text x="146.1" y="78.5">C36</text>
<text x="146.2" y="80.8">10u</text>
<text x="153.7" y="78.5">C37</text>
<text x="153.9" y="80.8">100n</text>
<text x="163.9" y="78.5">C58</text>
<text x="164" y="80.8">10u</text>
<text x="245.9" y="83.9">USBLC6-4</text>
<text x="249.1" y="81.6">U8</text>
<text x="117.9" y="87.4">D14</text>
<text x="118" y="89.7">B5819W</text>
<text x="132.6" y="87.4">R38</text>
<text x="132.6" y="89.7">9k1</text>
<text x="141.7" y="86.6">GND</text>
<text x="149.3" y="86.6">GND</text>
<text x="159.5" y="86.6">GND</text>
<text x="246.1" y="87.2">IO1</text>
<text x="246.1" y="89.8">IO2</text>
<text x="251.4" y="89.8">IO4</text>
<text x="261.6" y="87.7">+3.3V</text>
<text x="40.2" y="92.6" transform="rotate(-90 40.2 92.6)">GND</text>
<text x="103.6" y="90.4">GND</text>
<text x="129" y="95.5">GND</text>
<text x="246.1" y="92.3">GND</text>
<text x="251.4" y="92.3">IO3</text>
<text x="113.7" y="96.8">GND</text>
<text x="240.7" y="96.8">GND</text>
<text x="245.9" y="101.7">USBLC6-4</text>
<text x="249.1" y="99.4">U9</text>
<text x="246.1" y="105">IO1</text>
<text x="246.1" y="107.6">IO2</text>
<text x="251.4" y="107.6">IO4</text>
<text x="261.5" y="105.5">+5V</text>
<text x="40.4" y="112.2" transform="rotate(-90 40.4 112.2)">+5V</text>
<text x="103.5" y="109.6">+3.3V</text>
<text x="246.1" y="110.1">GND</text>
<text x="251.4" y="110.1">IO3</text>
<text x="40.5" y="117.8">MAX3051</text>
<text x="43.3" y="115.2">U2</text>
<text x="107.2" y="115.3">R20</text>
<text x="107.2" y="117.6">47k</text>
<text x="240.7" y="114.5">GND</text>
<text x="245.9" y="119.5">USBLC6-4</text>
<text x="248.6" y="117.1">U11</text>
<text x="30.2" y="121.5">TXD</text>
<text x="30.2" y="124.1">RXD</text>
<text x="40" y="123.1" transform="rotate(-90 40 123.1)">VDD</text>
<text x="43.4" y="124.1">CANH</text>
<text x="246.1" y="122.8">IO1</text>
<text x="246.1" y="125.3">IO2</text>
<text x="251.4" y="125.3">IO4</text>
<text x="261.5" y="123.2">+5V</text>
<text x="30.2" y="129.2">SHDN</text>
<text x="30.2" y="131.7">RS</text>
<text x="43.6" y="129.2">CANL</text>
<text x="151.5" y="131.8">Q2</text>
<text x="246.1" y="127.9">GND</text>
<text x="251.4" y="127.9">IO3</text>
<text x="17.8" y="133.1" transform="rotate(-90 17.8 133.1)">GND</text>
<text x="23.5" y="135.8" transform="rotate(-90 23.5 135.8)">4k3</text>
<text x="25.9" y="136.1" transform="rotate(-90 25.9 136.1)">R32</text>
<text x="40" y="132.6" transform="rotate(-90 40 132.6)">GND</text>
<text x="97.4" y="137.9">R39</text>
<text x="97.6" y="135.6">100</text>
<text x="108" y="134.4">C39</text>
<text x="108.2" y="136.7">100p</text>
<text x="119.8" y="137.9" transform="rotate(-90 119.8 137.9)">D15</text>
<text x="127.1" y="134.4">C40</text>
<text x="127.3" y="136.7">100p</text>
<text x="135" y="136.7">1M</text>
<text x="135.1" y="134.4">R21</text>
<text x="151.3" y="134.2">Q_NMOS_GSD</text>
<text x="240.7" y="132.3">GND</text>
<text x="37.5" y="141.2">GND</text>
<text x="103.6" y="142.5">GND</text>
<text x="117.5" y="143.9" transform="rotate(-90 117.5 143.9)">1N5819WS</text>
<text x="122.6" y="142.5">GND</text>
<text x="131.5" y="142.5">GND</text>
<text x="146.8" y="142.5">GND</text>
<text x="198.6" y="148.4">R6</text>
<text x="191.8" y="156">C42</text>
<text x="198.6" y="156">R17</text>
<text x="198.8" y="150.7">100k</text>
<text x="192" y="158.3">100p</text>
<text x="198.7" y="158.3">4k3</text>
<text x="92" y="166.7">+3.3V</text>
<text x="121.2" y="166.7">+3.3V</text>
<text x="151.7" y="166.7">+3.3V</text>
<text x="187.4" y="164.1">GND</text>
<text x="195" y="164.1">GND</text>
<text x="96.2" y="173.8">D2</text>
<text x="107.6" y="168.7">D5</text>
<text x="108" y="171">1N5819WS</text>
<text x="125.4" y="173.8">D6</text>
<text x="138.1" y="168.7">D7</text>
<text x="138.5" y="171">1N5819WS</text>
<text x="156" y="173.8">D10</text>
<text x="167.4" y="168.7">D13</text>
<text x="167.7" y="171">1N5819WS</text>
<text x="96.5" y="176.1">1N5819WS</text>
<text x="107.2" y="175">R24</text>
<text x="107.2" y="177.3">4k3</text>
<text x="125.8" y="176.1">1N5819WS</text>
<text x="137.7" y="175">R26</text>
<text x="137.7" y="177.3">4k3</text>
<text x="156.2" y="176.1">1N5819WS</text>
<text x="166.9" y="175">R31</text>
<text x="166.9" y="177.3">4k3</text>
<text x="33.5" y="181.4">R19</text>
<text x="33.6" y="183.7">60</text>
<text x="39.8" y="185.2">GND</text>
<text x="43.3" y="181.3" transform="rotate(-90 43.3 181.3)">+3.3V</text>
<text x="95.3" y="182.6">C29</text>
<text x="95.5" y="185">100p</text>
<text x="107.3" y="185">100k</text>
<text x="107.6" y="182.6">R23</text>
<text x="124.5" y="182.6">C30</text>
<text x="124.7" y="185">100p</text>
<text x="137.7" y="185">100k</text>
<text x="138.1" y="182.6">R25</text>
<text x="155" y="182.6">C31</text>
<text x="155.2" y="185">100p</text>
<text x="166.9" y="184.8">100k</text>
<text x="167.3" y="182.5">R30</text>
<text x="90.9" y="190.7">GND</text>
<text x="120.1" y="190.7">GND</text>
<text x="150.6" y="190.7">GND</text>
</g>
<text font-size="1.8" x="194.3" y="27.9">AinC</text>
<g font-size="1.4" fill="#008484">
<text x="106.7" y="71.9">BST</text>
<text x="101.3" y="73.1">VIN</text>
<text x="107.2" y="76.9">SW</text>
<text x="101.3" y="80.7">EN</text>
<text x="105.9" y="81.8" transform="rotate(-90 105.9 81.8)">GND</text>
<text x="107.6" y="82">FB</text>
<text x="250.4" y="87.1">VBUS</text>
<text x="250.4" y="104.9">VBUS</text>
<text x="250.4" y="122.7">VBUS</text>
<text x="49.7" y="176.9">TC2030-CTX-Tag-Connect</text>
<text x="50.5" y="179.8">VCC</text>
<text x="57.6" y="175">P1</text>
<text x="58.1" y="179.8">SWDIO/TMS</text>
<text x="50.5" y="182.4">RESET</text>
<text x="50.5" y="184.9">GND</text>
<text x="57.8" y="182.4">SWCLK/TCK</text>
<text x="59.5" y="184.9">SWO/TDO</text>
</g>
<g font-size="1.4" fill="#840000">
<text x="47.9" y="179.1">1</text>
<text x="68.2" y="179.1">2</text>
<text x="47.9" y="181.6">3</text>
<text x="47.9" y="184.1">5</text>
<text x="68.2" y="181.6">4</text>
<text x="68.2" y="184.1">6</text>
</g>
<text font-size="1.1" fill="#840000" x="40.5" y="82.3">RGB</text>
<g font-size=".5" fill="#840000">
<text x="134.7" y="35.1">Mounting</text>
<text x="203.3" y="32.6">Mounting</text>
<text x="229.9" y="30.1">Mounting</text>
<text x="255.3" y="32.6">Mounting</text>
<text x="174.1" y="37.7">Mounting</text>
</g>
</svg>
